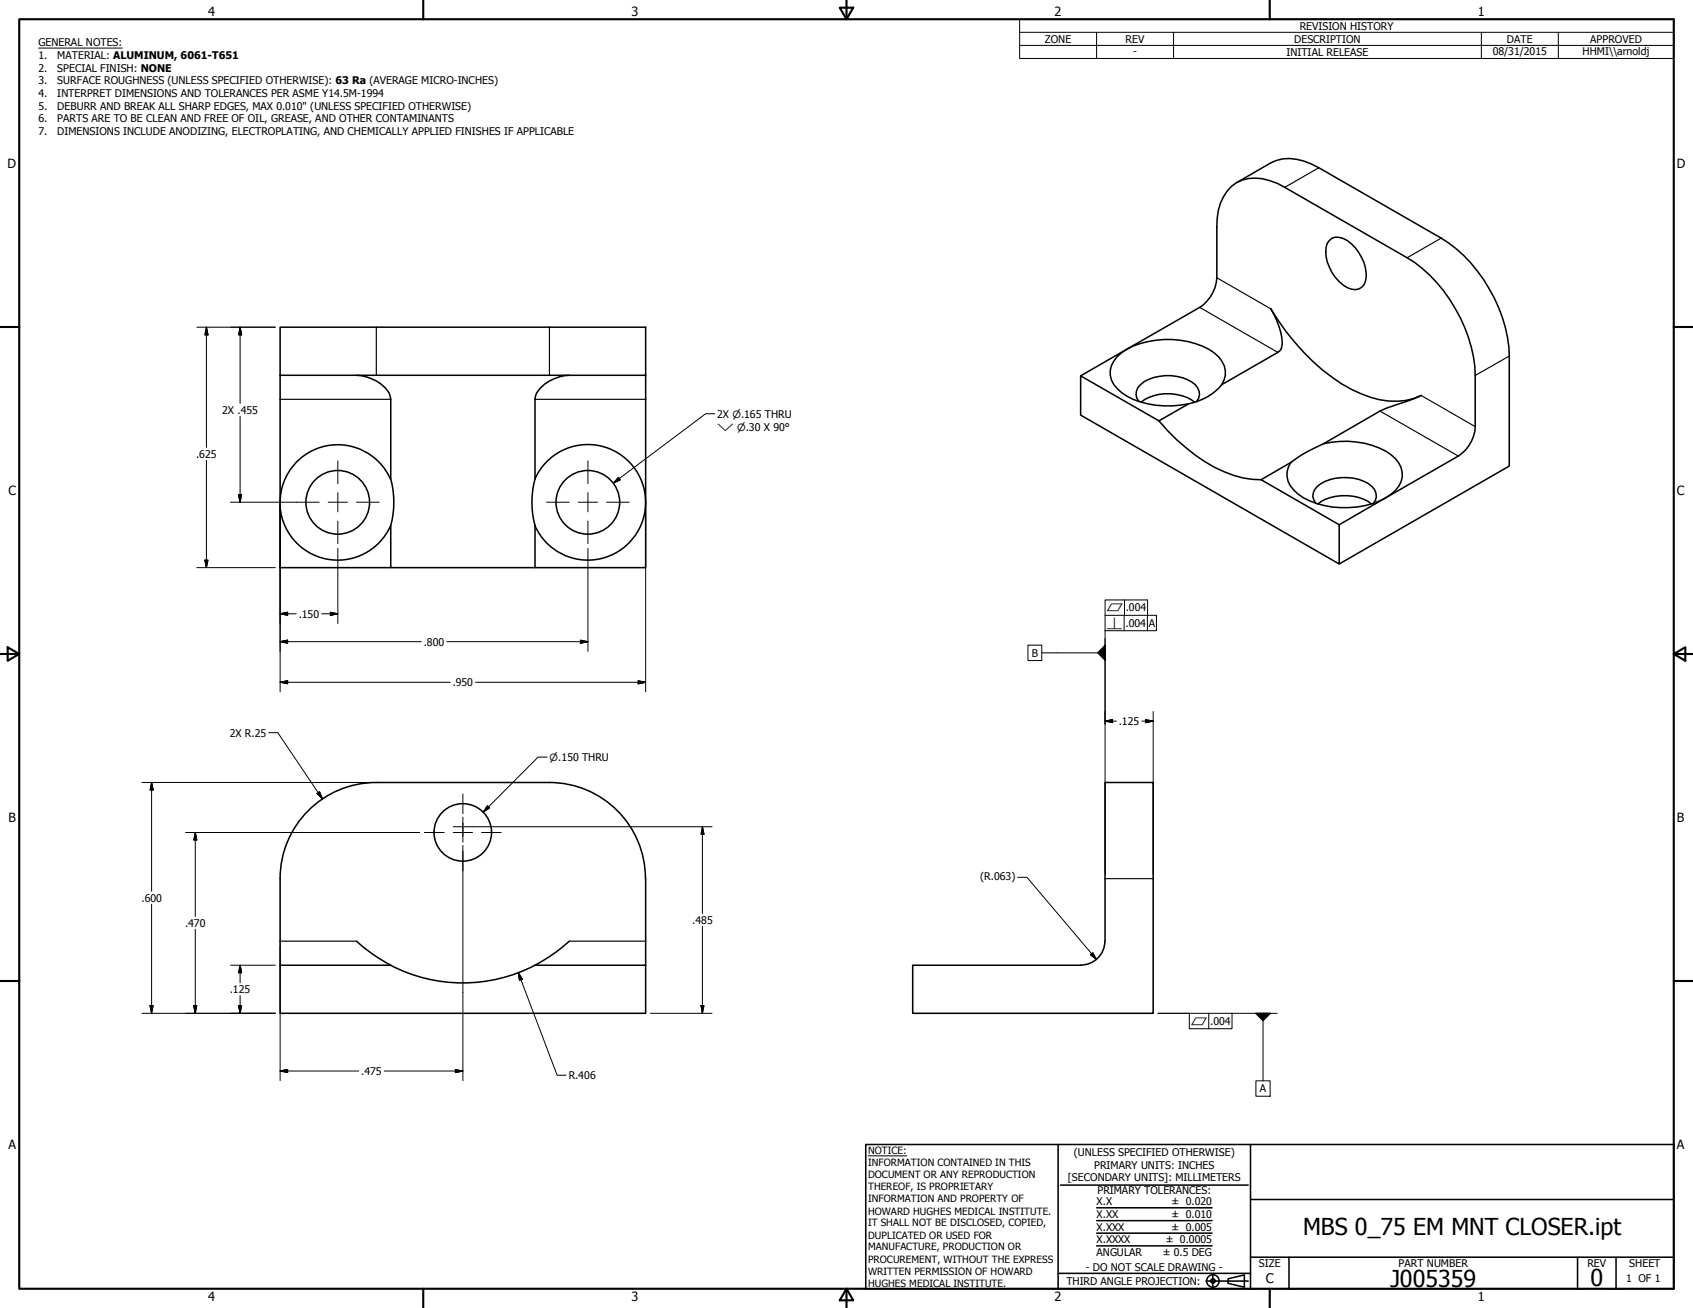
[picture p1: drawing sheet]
<svg xmlns="http://www.w3.org/2000/svg" width="559mm" height="432mm" viewBox="0 0 559 432" stroke-linecap="round" stroke-linejoin="round" font-family="sans-serif">
<!-- layer: Visible (ANSI) -->
<g fill="none" stroke="#000" stroke-width=".51">
<path d="M435.3 55.4l40.4 23.2a49.8 49.8 0 0 1 22.5 38.9v36.4l-56.2 32.3M438.8 79.4a3.6 3.6 0 0 1 4.4-.7 13.9 13.9 0 0 1 7.5 14.3 3.9 3.9 0 0 1-6.1 1.9 14.1 14.1 0 0 1-6.9-13.3l.4-1.3zM401.6 91.7v-16.8a16.2 16.2 0 0 1 6.6-14.6 14.9 14.9 0 0 1 13.4 .2l42.8 24.6a49.8 49.8 0 0 1 22.5 38.9v16.8M124.2 108h88.9M396 101.5l-39.3 22.6M117.7 123.9a13.3 13.3 0 0 1 10.8 5.9l.5 2v26.3a29.6 29.6 0 0 1 0 15.4v13.9h47.6v-13.9a29.6 29.6 0 0 1 0-15.4M187.9 123.9a12.6 12.6 0 0 0-11.2 6.9l-.1 27.3M213.1 131.8v55.6h-36.5M213.1 123.9h-120.6v63.5h36.5M375.9 132.5a4.2 4.2 0 0 1 1.7-6.5 15.4 15.4 0 0 1 17 1.1 4 4 0 0 1 .3 5.5M376.6 132.8a15.2 15.2 0 0 1 17.7 0M382.5 138.9a57 57 0 0 0 24.8 18.1l3 .8 5.9 .6"/>
<path d="M382.5 138.9l-25.8-14.8v12.9l85.3 49.2v-13l-25.8-14.8M392.4 133.3l-9.9 5.6M403.2 127l18.6-10.7a3.2 3.2 0 0 0 1.4-2.9 24.9 24.9 0 0 0-3.7-11.4 72.4 72.4 0 0 0 26.4 26.5 27.6 27.6 0 0 0 20.7 3.1l2.5-1-13.6 5.1-18.6 10.7M403.2 127a18.3 18.3 0 0 1-10.8 6.3M403.2 127a7.4 7.4 0 0 0-2.4-10.5 29.1 29.1 0 0 0-28.8-1.2 9.2 9.2 0 0 0-5.5 8.6 11.6 11.6 0 0 0 7.6 8 31.1 31.1 0 0 0 18.3 1.4M128.9 158.2a19.1 19.1 0 0 0-29.2-7.3 19.1 19.1 0 0 0 .1 30.1 19.1 19.1 0 0 0 29.1-7.5M176.6 158.1a19.1 19.1 0 0 1 29.2-7.3 19.1 19.1 0 0 1-.1 30.1 19.1 19.1 0 0 1-29.1-7.4M426.1 152.7l-9.9 5.7M436.9 146.4a49.2 49.2 0 0 0-10.8 6.3M436.9 146.4a29.2 29.2 0 0 1 22.1 3.6 7.7 7.7 0 0 1 .1 13.2 28.8 28.8 0 0 1-26.8 2.2 13.2 13.2 0 0 1-7.2-6.5 6.7 6.7 0 0 1 1-6.2M481.3 150.6l-39.3 22.6M434.3 166.1a4.2 4.2 0 0 1 1.6-6.4 15.5 15.5 0 0 1 17 1 4 4 0 0 1 .5 5.4"/>
<path d="M435 166.4a15.5 15.5 0 0 1 17.6 0M181.3 258.3a31.7 31.7 0 0 1 31.7 31.7M181.4 258.3h-57.2a31.7 31.7 0 0 0-31.7 31.7v20.7M213.1 290.1v20.6M117.7 310.7a58.7 58.7 0 0 0 11.3 7.9h-36.5v15.9h120.6v-15.9h-36.5M128.9 318.6a51.6 51.6 0 0 0 47.7 0M187.9 310.7a58.7 58.7 0 0 1-11.3 7.9M364.7 310.7a7.9 7.9 0 0 1-7.9 7.9M364.7 310.7v-52.4h15.9v76.2h-79.4v-15.9h55.6"/>
<circle cx="111.5" cy="165.8" r="10.5"/>
<circle cx="194" cy="165.8" r="10.5"/>
<circle cx="152.8" cy="274.8" r="9.5"/>
</g>
<!-- layer: Visible Narrow (ANSI) -->
<g fill="none" stroke="#000" stroke-width=".38">
<path d="M435.3 55.4l-11.2 6.4M475.7 78.6l-11.3 6.5M401.6 91.7l17.9 10.3M124.2 108v15.9M181.4 108v15.9M396 101.5l25.8 14.8M498.2 117.5l-11.3 6.5M92.5 131.8h36.5M176.6 131.8h36.5M455.5 135.7l25.8 14.9M469.1 130.6l17.8 10.2M364.7 290.1h15.9"/>
<path d="M92.5 310.7h25.2M187.9 310.7h25.2"/>
</g>
<path d="M435.3 55.4a17.5 17.5 0 0 0-14-2.4l-1.9 .8-11.2 6.5M401.6 91.7a12.8 12.8 0 0 1-5.6 9.8M124.2 108h-31.7v15.9M213.1 108v23.8M486.9 140.8a12.2 12.2 0 0 1-5.6 9.8M92.5 310.7v7.9M213.1 310.7v7.9" fill="none" stroke="#000" stroke-width=".51"/>
<!-- layer: Border (ANSI) -->
<g fill="none" stroke="#000" stroke-width=".7">
<path d="M6.3 6.3h546.1v419.1h-546.1zM139.7 0v6.3M277.2 2.5h4.4l-2.2 3.8zM279.4 0v6.3M419.1 0v6.3M0 107.9h6.3M552.4 107.9h6.4M0 215.9h6.3M2.5 213.7l3.8 2.2-3.8 2.2zM552.4 215.9l3.9-2.2v4.4zM552.4 215.9h6.4M0 323.8h6.3"/>
<path d="M552.4 323.8h6.4M139.7 425.4v6.4M279.4 425.4l2.2 3.9h-4.4zM279.4 425.4v6.4M419.1 425.4v6.4"/>
</g>
<!-- layer: Title (ANSI) -->
<g fill="none" stroke="#000" stroke-width=".51">
<path d="M285.8 377.8h266.6v47.6h-266.6zM349.2 377.8v47.6M412.7 377.8v47.6M350 391.2h62M361.9 398.7h38.1M412.7 396h139.7M361.9 411.3h38.1M361.9 407.1h38.1M361.9 403h38.1M412.7 415h139.7M425.4 415v10.4M520.7 415v10.4"/>
<path d="M533.4 415v10.4M349.2 420.4h63.5M398 422.9h14M400.3 420.6v4.6M405.4 422.1l5.3-1.2v4l-5.3-1.2z"/>
<circle cx="400.3" cy="422.9" r="2.06"/>
<circle cx="400.3" cy="422.9" r=".73"/>
</g>
<path d="M286.5 381.6h12.8" fill="none" stroke="#000" stroke-width=".33"/>
<!-- layer: Symbol (ANSI) -->
<g fill="none" stroke="#000" stroke-width=".33">
<path d="M12.7 15.9h27.7M336.5 10.7v-4.4h215.9v4.4M336.5 15h215.9M361.9 10.7v8.6M387.3 10.7v8.6M488.9 10.7v8.6M514.3 10.7v8.6M552.4 10.7h-215.9v4.3M552.4 10.7v8.6h-215.9v-4.3M235.9 136.6h-3l-30.5 22.9M204.2 157.6l.5 .8-2.3 1.1zM371.2 198.1v5"/>
<path d="M339.3 213h4.6v5.1h-4.6zM343.9 215.5h18.4M364.7 203.1h17v5.1h-17M364.7 208.2v-10.1h14.1l-.1 10.1M364.7 208.2v30.8M371 203.1v5.1M382.2 334.5h10.4M392.6 334.5h14.1v5.1h-14.1zM399 334.5v5.1M406.7 334.5h14.9M416.9 337v19.8M414.5 356.8h4.7v5.1h-4.7z"/>
</g>
<!-- layer: Center Mark (ANSI) -->
<g fill="none" stroke="#000" stroke-width=".33">
<path d="M111.5 152.1v7.5M194.1 152.1v7.5M97.9 165.8h7.4M108.3 165.8h6.4M111.5 162.6v6.4M111.5 172v7.5M117.7 165.8h7.5M180.4 165.8h7.5M190.9 165.8h6.3M194.1 162.6v6.4M194.1 172v7.5M200.2 165.8h7.5"/>
<path d="M140.1 274.8h6.5M149.6 272.9h6.4M149.6 274.8h6.4M152.8 269.7v6.4M152.8 262.1v6.5M152.8 271.7v6.3M152.8 279.1v48.6M158.9 274.8h6.5"/>
</g>
<!-- layer: Dimension (ANSI) -->
<g fill="none" stroke="#000" stroke-width=".33">
<path d="M65 108h25.9M68.1 108l.5 2.6h-1zM68.1 108v39.7M79.2 108l.6 2.6h-1.1zM79.2 108v25.2M79.2 137.4v28.4M68.1 152v35.4M76.1 165.8h21.8M78.7 163.3h1.1l-.6 2.5zM92.5 167.4v61M213.1 167.4v61M65 187.4h25.9"/>
<path d="M67.6 184.9h1l-.5 2.5zM111.5 181v24.8M194.1 181v34M92.5 202.6l2.4-.5v1zM92.5 211.8l2.4-.5v1zM92.5 202.6h5.3M92.5 211.8h46.6M106.2 202.6h5.3M109 202.1l2.5 .5-2.5 .5zM147.4 211.8h46.7M191.6 211.3l2.5 .5-2.5 .5zM92.5 225.2l2.4-.5v1z"/>
<path d="M92.5 225.2h56.1M157 225.2h56.1M210.6 224.7l2.5 .5-2.5 .5zM364.7 238.1l2.5-.5v1zM364.7 238.1h3.8M364.7 234.9v53.6M376.9 238.1h3.7M378.1 237.6l2.5 .5-2.5 .5zM380.6 234.9v53.6M46.9 258.3h75.7M50 258.3l.5 2.5h-1zM50 258.3v36"/>
<path d="M88.7 241.9h3l14.7 21.8M180.6 249.9h-3l-18.1 18.2M61.3 274.8h77.2M64.5 274.8l.5 2.5h-1.1zM64.5 274.8v27.7M104.6 261.9l.9-.5 .9 2.3zM156 272.9h79M160.9 266l.7 .7-2.1 1.4zM231.8 272.9l.5 2.5h-.9zM231.8 272.9v28.7M50 298.5v36M335.9 289.6h3.1l22.9 27.1"/>
<path d="M64.5 306.8v27.7M76.1 318.6h14.8M79.2 318.6l.6 2.5h-1.1zM79.2 318.6v5.8M92.5 312.3v44.4M231.8 305.8v28.7M359.9 315.2l.8-.7 1.2 2.2zM46.9 334.5h44M49.5 332h1l-.5 2.5zM63.9 332h1.1l-.5 2.5zM78.7 332h1.1l-.6 2.5zM79.2 328.7v5.8"/>
<path d="M152.8 327.7v29M171.1 321.1l1.3 2.2-1 .4zM171.1 321.1l12.8 33.9h3M214.7 334.5h20.3M231.4 332h.9l-.5 2.5zM92.5 353.6l2.4-.5v1zM92.5 353.6h25.9M126.8 353.6h26M150.3 353.1l2.5 .5-2.5 .5z"/>
</g>
<g fill="#000" stroke="#000" stroke-width=".33">
<path d="M68.1 108l.5 2.6zM68.1 108l.5 2.6h-1zM79.2 108l.6 2.6zM79.2 108l.6 2.6h-1.1zM78.7 163.3l.5 2.5zM78.7 163.3h1.1l-.6 2.5zM67.6 184.9l.5 2.5zM67.6 184.9h1l-.5 2.5zM92.5 202.6l2.4-.5zM92.5 202.6l2.4-.5v1zM92.5 211.8l2.4-.5zM92.5 211.8l2.4-.5v1z"/>
<path d="M109 203.1l2.5-.5zM109 202.1l2.5 .5-2.5 .5zM191.6 212.3l2.5-.5zM191.6 211.3l2.5 .5-2.5 .5zM92.5 225.2l2.4-.5zM92.5 225.2l2.4-.5v1zM210.6 225.7l2.5-.5zM210.6 224.7l2.5 .5-2.5 .5zM364.7 238.1l2.5-.5zM364.7 238.1l2.5-.5v1zM378.1 238.6l2.5-.5zM378.1 237.6l2.5 .5-2.5 .5z"/>
<path d="M50 258.3l.5 2.5zM50 258.3l.5 2.5h-1zM64.5 274.8l.5 2.5zM64.5 274.8l.5 2.5h-1.1zM104.6 261.9l1.8 1.8zM104.6 261.9l.9-.5 .9 2.3zM160.9 266l-1.4 2.1zM160.9 266l.7 .7-2.1 1.4zM231.8 272.9l.5 2.5zM231.8 272.9l.5 2.5h-.9zM359.9 315.2l2 1.5zM359.9 315.2l.8-.7 1.2 2.2z"/>
<path d="M49.5 332l.5 2.5zM49.5 332h1l-.5 2.5zM63.9 332l.6 2.5zM63.9 332h1.1l-.5 2.5zM78.7 332l.5 2.5zM78.7 332h1.1l-.6 2.5zM79.2 318.6l.6 2.5zM79.2 318.6l.6 2.5h-1.1zM171.1 321.1l1.3 2.2zM171.1 321.1l1.3 2.2-1 .4zM231.4 332l.4 2.5zM231.4 332h.9l-.5 2.5z"/>
<path d="M92.5 353.6l2.4-.5zM92.5 353.6l2.4-.5v1zM150.3 354.1l2.5-.5zM150.3 353.1l2.5 .5-2.5 .5z"/>
</g>
<!-- layer: Symbol (ANSI) -->
<path d="M204.2 157.6l-1.8 1.9zM204.2 157.6l.5 .8-2.3 1.1zM364.7 213v5zM364.7 213v5l-2.4-2.5zM414.4 334.5h5zM414.4 334.5h5l-2.5 2.5z" fill="#000" stroke="#000" stroke-width=".33"/>
<g font-size="7.7">
<text x="430.1" y="407.6">MBS 0_75 EM MNT CLOSER.ipt</text>
<text x="458.9" y="424.8">J005359</text>
<text x="525" y="424.7">0</text>
</g>
<text font-size="4.4" x="417.8" y="423.5">C</text>
<g font-size="4.2">
<text x="68.7" y="5.3">4</text>
<text x="208.4" y="5.3">3</text>
<text x="348.1" y="5.3">2</text>
<text x="487.8" y="5.3">1</text>
<text x="2.5" y="55.5">D</text>
<text x="553.5" y="55.5">D</text>
<text x="2.8" y="163.4">C</text>
<text x="553.5" y="163.4">C</text>
<text x="2.9" y="271.4">B</text>
<text x="553.5" y="271.4">B</text>
<text x="2.8" y="379.3">A</text>
<text x="553.5" y="379.3">A</text>
<text x="68.7" y="429.5">4</text>
<text x="208.4" y="429.6">3</text>
<text x="348.1" y="429.6">2</text>
<text x="487.8" y="429.5">1</text>
</g>
<g font-size="3.5">
<text x="429" y="9.8">REVISION HISTORY</text>
<text x="12.7" y="15.3">GENERAL NOTES:</text>
<text x="344.9" y="14.1">ZONE</text>
<text x="371.5" y="14.1">REV</text>
<text x="427.2" y="14.1">DESCRIPTION</text>
<text x="497.4" y="14.1">DATE</text>
<text x="524.9" y="14.1">APPROVED</text>
<text x="12.7" y="19.5">1.</text>
<text x="12.7" y="23.7">2.</text>
<text x="18.9" y="19.5">MATERIAL: ALUMINUM, 6061-T651</text>
<text x="18.9" y="23.7">SPECIAL FINISH: NONE</text>
<text x="374" y="18.3">-</text>
<text x="424.6" y="18.4">INITIAL RELEASE</text>
<text x="492.7" y="18.2">08/31/2015</text>
<text x="522.4" y="18.1">HHMI\\arnoldj</text>
<text x="12.7" y="27.8">3.</text>
<text x="18.9" y="27.8">SURFACE ROUGHNESS (UNLESS SPECIFIED OTHERWISE): 63 Ra (AVERAGE MICRO-INCHES)</text>
<text x="12.7" y="32">4.</text>
<text x="18.9" y="32">INTERPRET DIMENSIONS AND TOLERANCES PER ASME Y14.5M-1994</text>
<text x="12.7" y="36.2">5.</text>
<text x="12.7" y="40.4">6.</text>
<text x="18.9" y="36.2">DEBURR AND BREAK ALL SHARP EDGES, MAX 0.010&quot; (UNLESS SPECIFIED OTHERWISE)</text>
<text x="18.9" y="40.4">PARTS ARE TO BE CLEAN AND FREE OF OIL, GREASE, AND OTHER CONTAMINANTS</text>
<text x="12.7" y="44.6">7.</text>
<text x="18.9" y="44.6">DIMENSIONS INCLUDE ANODIZING, ELECTROPLATING, AND CHEMICALLY APPLIED FINISHES IF APPLICABLE</text>
<text x="73.3" y="136.5">2X .455</text>
<text x="236.7" y="137.9">2X ⌀.165 THRU</text>
<text x="64.7" y="151.1">.625</text>
<text x="98.6" y="203.9">.150</text>
<text x="371.6" y="201.9">.004</text>
<text x="371.5" y="206.9">.004</text>
<text x="379.2" y="206.9">A</text>
<text x="139.9" y="213.1">.800</text>
<text x="340.6" y="216.8">B</text>
<text x="149.4" y="226.5">.950</text>
<text x="369.3" y="239.3">.125</text>
<text x="75.8" y="243.1">2X R.25</text>
<text x="323.5" y="290.6">(R.063)</text>
<text x="46.7" y="297.7">.600</text>
<text x="61.1" y="305.9">.470</text>
<text x="228.5" y="305">.485</text>
<text x="75.9" y="327.9">.125</text>
<text x="399.4" y="338.3">.004</text>
<text x="119.3" y="354.8">.475</text>
<text x="187.7" y="356.2">R.406</text>
<text x="415.8" y="360.6">A</text>
<text x="354.5" y="381.6">(UNLESS SPECIFIED OTHERWISE)</text>
<text x="352.5" y="390">[SECONDARY UNITS]: MILLIMETERS</text>
<text x="361.1" y="385.8">PRIMARY UNITS: INCHES</text>
<text x="362.3" y="394.1">PRIMARY TOLERANCES:</text>
<text x="361.9" y="397.9">X.X</text>
<text x="386.7" y="398">± 0.020</text>
<text x="361.9" y="402.1">X.XX</text>
<text x="361.9" y="406.3">X.XXX</text>
<text x="386.7" y="402.1">± 0.010</text>
<text x="386.7" y="406.3">± 0.005</text>
<text x="361.9" y="410.5">X.XXXX</text>
<text x="384.7" y="410.5">± 0.0005</text>
<text x="358.4" y="419.7">- DO NOT SCALE DRAWING -</text>
<text x="361.9" y="414.6">ANGULAR</text>
<text x="383.8" y="414.7">± 0.5 DEG</text>
<text x="415.5" y="418.4">SIZE</text>
<text x="461.6" y="418.3">PART NUMBER</text>
<text x="523.9" y="418.3">REV</text>
<text x="537.8" y="418.4">SHEET</text>
<text x="352" y="424.2">THIRD ANGLE PROJECTION:</text>
<text x="536.7" y="423.2">1 OF 1</text>
</g>
<g font-size="3.3">
<text x="236.7" y="142.3">⌵ ⌀.30 X 90°</text>
<text x="365.2" y="201.8">⏥</text>
<text x="365.2" y="207.5">⟂</text>
<text x="181.4" y="251.2">⌀.150 THRU</text>
<text x="393" y="338.3">⏥</text>
<text x="286.5" y="381.1">NOTICE:</text>
<text x="286.5" y="385">INFORMATION CONTAINED IN THIS</text>
<text x="286.5" y="389">DOCUMENT OR ANY REPRODUCTION</text>
<text x="286.5" y="392.9">THEREOF, IS PROPRIETARY</text>
<text x="286.5" y="396.9">INFORMATION AND PROPERTY OF</text>
<text x="286.5" y="400.9">HOWARD HUGHES MEDICAL INSTITUTE.</text>
<text x="286.5" y="404.9">IT SHALL NOT BE DISCLOSED, COPIED,</text>
<text x="286.5" y="408.9">DUPLICATED OR USED FOR</text>
<text x="286.5" y="412.8">MANUFACTURE, PRODUCTION OR</text>
<text x="286.5" y="416.8">PROCUREMENT, WITHOUT THE EXPRESS</text>
<text x="286.5" y="420.8">WRITTEN PERMISSION OF HOWARD</text>
<text x="286.5" y="424.8">HUGHES MEDICAL INSTITUTE.</text>
</g>
</svg>
